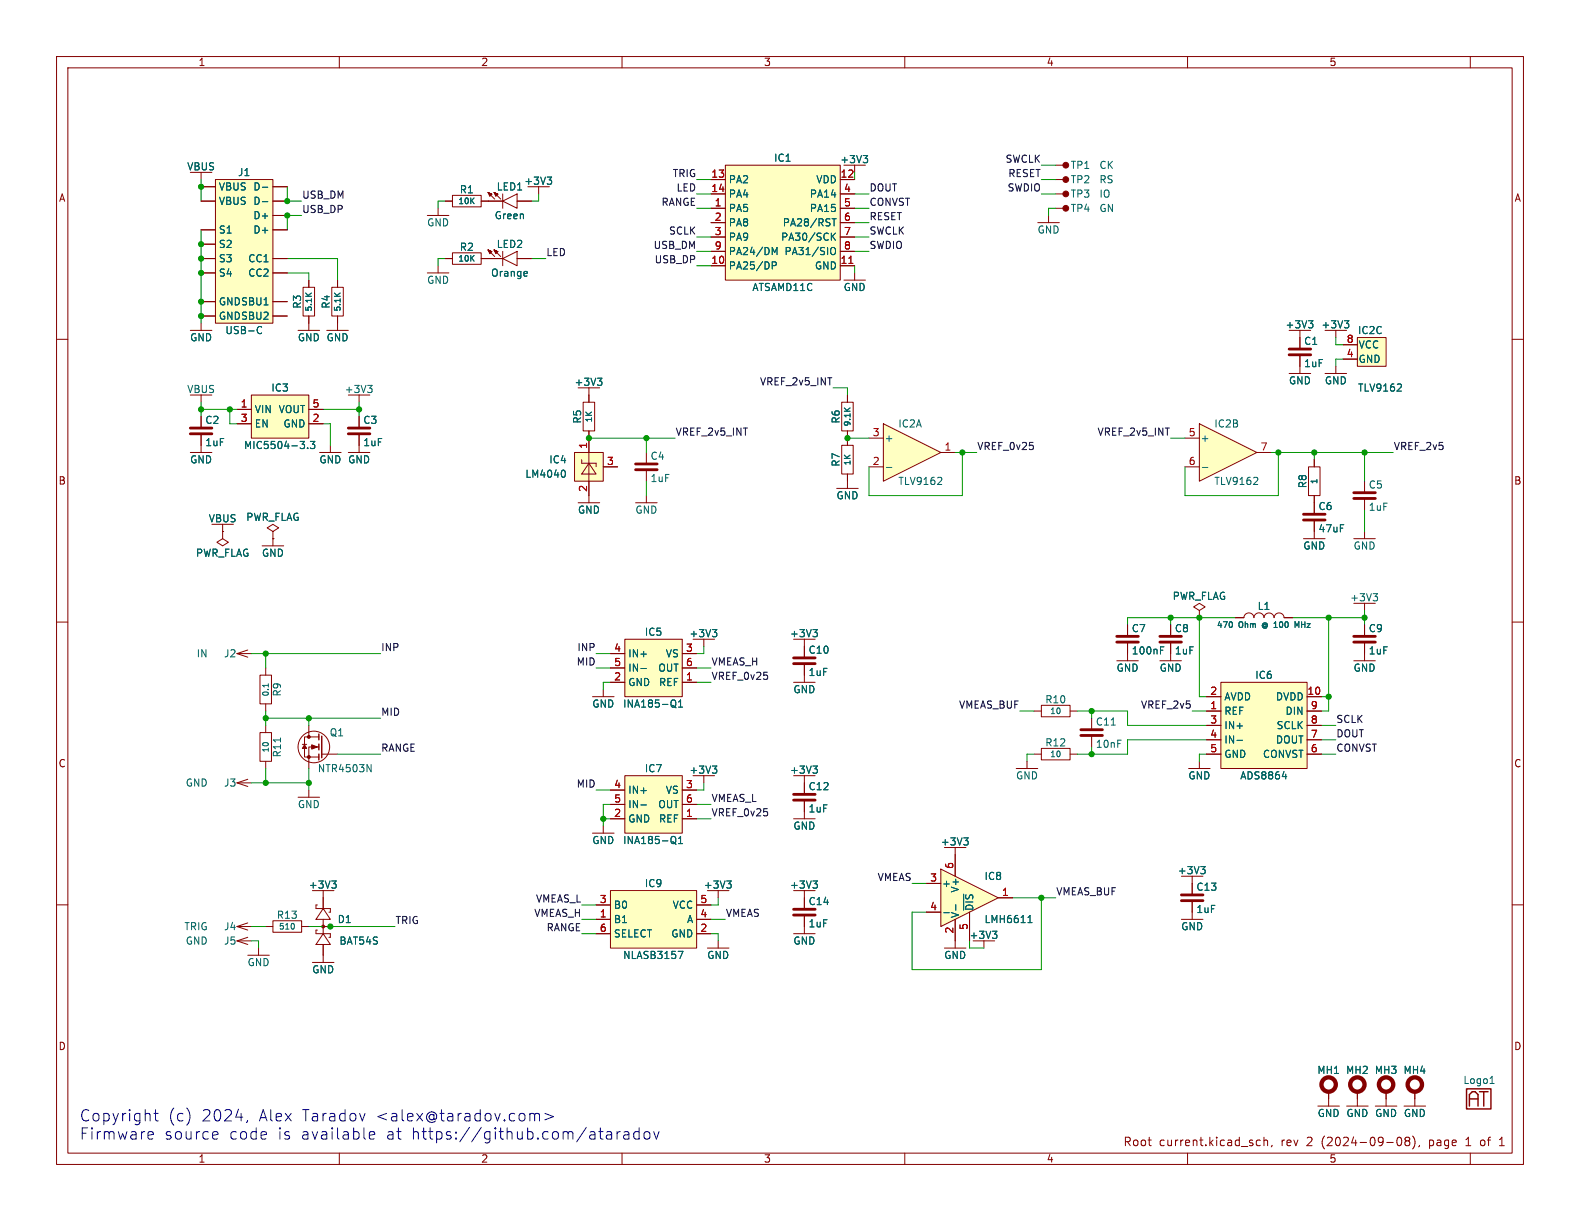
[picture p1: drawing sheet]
<svg xmlns="http://www.w3.org/2000/svg" width="279mm" height="216mm" viewBox="0 0 279 216" stroke-linecap="round" stroke-linejoin="round" font-family="sans-serif">
<g fill="none" stroke="#840000" stroke-width=".18">
<path d="M10 10h259.4v195.9h-259.4zM12 12h255.4v191.9h-255.4zM60 10v2M110 10v2M160 10v2M210 10v2M260 10v2M78.7 35.6h1.3M80 34.5h5.1v2.1h-5.1zM85.1 35.6h3.8M86.9 34.4l-.6-.4 .4 .6M87 34.3l-.4 .4-.3-.7 .7 .3-.7-.3 1.2 1.2"/>
<path d="M87.4 34l.3 .6M88 34.3l-.3 .4-.3-.7 .6 .3-.6-.3 1.1 1.2M88.9 35.6l2.5-1.3v2.5zM88.9 34.3v2.5M91.4 35.6h2.6M95.2 33v1.3M183.5 39.4h3.8M185.4 38.1v1.3M186.7 36.8h1.8M186.7 31.8h1.8M186.7 29.2h1.8M186.7 34.3h1.8"/>
<path d="M10 60h2M75.6 48.3h3.8M77.5 47v1.3M78.7 45.7h1.3M80 44.7h5.1v2h-5.1zM85.1 45.7h3.8M86.9 44.6l-.6-.4 .4 .6M87 44.5l-.4 .4-.3-.7 .7 .3-.7-.3 1.2 1.2M87.4 44.2l.3 .6M88 44.5l-.3 .4-.3-.7 .6 .3-.6-.3 1.1 1.2M88.9 45.7l2.5-1.2v2.5zM88.9 44.5v2.5"/>
<path d="M91.4 45.7h2.6M267.4 60h2M148.8 78.7h2.1v5.1h-2.1zM149.9 77.5v1.2M148 86.4h3.8M149.9 83.8v2.6M10 110h2M41.9 115.6l1.9 .6M41.9 115.6h2.5M43.8 114.9l-1.9 .7M267.4 110h2M41.9 138.4l1.9 .7"/>
<path d="M41.9 138.4h2.5M43.8 137.8l-1.9 .6M53.5 131.6h.7M54.6 128.3v2M54.6 139.7v1.3M56.4 132.1h-1.8v3.8M56.4 130.3h-2.6v3.6h2.6M56.9 133.4h2.8M104.8 123.2h3.8M106.7 121.9v1.3M182.9 125.7h1.2M184.1 124.7h5.1v2h-5.1z"/>
<path d="M189.2 125.7h1.3M10 160h2M52.7 141h3.8M267.4 160h2M47 163.8h1.3M48.3 162.8h5v2h-5zM53.3 163.8h1.3M60 203.9v2M110 203.9v2M160 203.9v2M210 203.9v2M222.4 201.6l.5 .1"/>
<path d="M222.9 202.5l-.5 .1M223.5 201.7l.2-.1 .4 .1 .1 .9M223.5 201.1v1.5M224.9 202.5l-.1 .3M247.2 201.2l.2-.1a.81 .81 0 0 1 .6 .6 .81 .81 0 0 1-.3 .8l-.3 .1-.2-.2M248.7 201.7l-.3 .3v.3l.3 .3 .5-.1 .1-.2-.1-.4-.2-.2M248.7 201.7l-.3-.3 .3-.3 .5 .1 .1 .2-.3 .3M248.7 201.7h.3M249.8 200.9a1.72 1.72 0 0 1 0 2.3M251 202.5l-.1 .3M259.2 202.6h.9M259.4 201.4l-.2 .1"/>
<path d="M260 203.9v2M261.9 201.7l-.1 .2v.4l.1 .2M265.2 202.6h.8M265.6 201.1l-.4 .4"/>
<circle cx="55.5" cy="132.1" r="2.79"/>
</g>
<path d="M96.8 31.3h.7l-.4 .5M97.3 31.8l.2 .2v.3l-.2 .3M93.1 48l.2 .3-.7 .1M93.2 48.8h-.1M64.9 135.2l.7 1.3v-1.3M52 163.5v.6" fill="none" stroke="#006464" stroke-width=".18"/>
<path d="M56.4 129.8v1M56.4 131.6v1M56.4 133.4v1M56.9 130.2v3.8" fill="none" stroke="#840000" stroke-width=".25"/>
<g fill="#840000" stroke="#840000" stroke-width=".18">
<path d="M55.1 131.7l1 .4-1 .4z"/>
<path d="M53.8 131.7l.4 .6h-.7z"/>
<circle cx="54.6" cy="133.9" r=".25"/>
<circle cx="54.6" cy="130.3" r=".25"/>
<circle cx="188.5" cy="36.8" r=".51"/>
<circle cx="188.5" cy="31.8" r=".51"/>
<circle cx="188.5" cy="29.2" r=".51"/>
<circle cx="188.5" cy="34.3" r=".51"/>
</g>
<path d="M166.4 153.7l10.1 5.1-10.1 5z" fill="#ffffc2"/>
<g fill="none" stroke="#840000" stroke-width=".18">
<path d="M46 119.4h2v5.1h-2zM47 118.1v1.3M47 124.5v1.2M163.8 156.2h2.6M166.4 153.7l10.1 5.1-10.1 5zM168.9 149.9v5M176.5 158.8h2.6M41.9 163.8l1.9 .7M41.9 163.8h2.5M43.8 163.2l-1.9 .6M163.8 161.3h2.6M167 167.6h3.8"/>
<path d="M168.9 162.6v5M171.4 161.3v5.1M174 166.4v1.2"/>
</g>
<path d="M47.5 120.9v.6M169 160v.9M170.4 158.1v2.8M170.4 148.2h.8l-.4 .4M171 148.6l.2 .3v.3l-.2 .2M166.9 161.4h1M175.5 164.7h.8l-.4 .4M176 165.1l.3 .3v.3l-.3 .2M181.8 163.1h.7M181.9 162.2l.2-.3v1.2" fill="none" stroke="#006464" stroke-width=".18"/>
<path d="M110.5 113h10.1v10.2h-10.1z" fill="#ffffc2"/>
<g fill="none" stroke="#840000" stroke-width=".18">
<path d="M229.9 58.4v3.2M236.2 58.4v1.3M228 66h3.8M229.9 62.9v3.1M234.3 66h3.8M236.2 64.8v1.2M230.5 95.3h3.8M232.4 88.9v1.9M232.4 92.1v3.2M239.4 95.3h3.8M241.3 85.1v1.9M241.3 88.3v1.9"/>
<path d="M241.3 94v1.3M107.9 115.6h2.6M107.9 118.1h2.6M110.5 113h10.1v10.2h-10.1zM120.6 115.6h2.6M120.6 118.1h2.6M205.1 116.8h3.8M207 110.5v1.9M207 113.7v3.1M212.1 108l1-.7-1-.6-1 .6 1 .7v1.2M212.1 109.2h.1M241.3 106.7v1.3"/>
<path d="M107.9 120.7h2.6M120.6 120.7h2.6M179.7 135.9h3.8M181.6 134.6v1.3M182.9 133.4h1.2M184.1 132.3h5.1v2.1h-5.1zM189.2 133.4h1.3M210.2 135.9h3.8M212.1 134.6v1.3M57.1 157.5v3.2M41.9 166.4l1.9 .6M41.9 166.4h2.5"/>
<path d="M43.8 168.9h3.8M43.8 165.7l-1.9 .7M45.7 167.6v1.3M55.2 170.2h3.9M56.1 164.5h-.2v.6h2.5v.6h-.2M56.1 160h-.2v.7h2.5v.6h-.2M57.1 165.1l1.3 1.9h-2.5zM57.1 160.7l1.3 1.9h-2.5zM57.1 162.6v2.5M57.1 167v3.2M57.1 163.8h1.3"/>
</g>
<g fill="none" stroke="#006464" stroke-width=".18">
<path d="M231.4 56.7h.8l-.5 .5M231.9 57.2l.3 .2v.3l-.3 .3M237.7 56.7h.8l-.4 .5M238.3 57.2l.2 .2v.3l-.2 .3M113.3 118.2h1M242.8 105h.8l-.4 .5M243.4 105.5l.2 .2v.3l-.2 .2M119.1 124.8l.2 .2M119.2 123.8h.1a.9 .9 0 0 1 0 1.2M119.3 125l.3 .2M119.3 125h-.1M120 125h.7"/>
<path d="M120 124.1l.3-.3v1.2M58.7 155.8h.7l-.4 .5M59.2 156.3l.2 .2v.3l-.2 .2"/>
</g>
<circle cx="57.1" cy="163.8" r=".25" fill="#840000" stroke="#840000" stroke-width=".18"/>
<path d="M228 62.7h3.8M228 61.7h3.8M230.5 91.9h3.8M230.5 90.9h3.8M239.4 88.1h3.8M239.4 87.1h3.8M205.1 113.5h3.8M205.1 112.5h3.8" fill="none" stroke="#840000" stroke-width=".5"/>
<path d="M212.1 74.9l10.1 5.1-10.1 5.1z" fill="#ffffc2"/>
<path d="M209.5 77.5h2.6M212.1 74.9l10.1 5.1-10.1 5.1zM209.5 82.6h2.6M222.2 80h2.6M231.4 82.6h2v5h-2zM232.4 81.3v1.3M232.4 87.6v1.3" fill="none" stroke="#840000" stroke-width=".18"/>
<path d="M212.6 82.6h1M222.3 84.5l.1 .1v.3l-.8 .8h.8" fill="none" stroke="#006464" stroke-width=".18"/>
<path d="M240 59.7h5.1v5.1h-5.1z" fill="#ffffc2"/>
<path d="M240 59.7h5.1v5.1h-5.1zM103.1 71.1h2.1v5.1h-2.1zM104.1 69.9v1.2M104.1 76.2v1.3M237.5 63.5h2.5M237.5 61h2.5" fill="none" stroke="#840000" stroke-width=".18"/>
<path d="M247.7 68l.1 .1v.3l-.8 .8h.8" fill="none" stroke="#006464" stroke-width=".18"/>
<path d="M156.2 74.9l10.2 5.1-10.2 5.1z" fill="#ffffc2"/>
<g fill="none" stroke="#840000" stroke-width=".18">
<path d="M104.1 68.6v1.3M148.8 71.1h2.1v5.1h-2.1zM149.9 69.9v1.2M149.9 76.2v1.3M153.7 77.5h2.5M156.2 74.9l10.2 5.1-10.2 5.1zM102.2 88.9h3.8M104.1 87.6v1.3M112.4 88.9h3.8M114.3 80v1.9M114.3 83.2v1.9M114.3 87.6v1.3"/>
<path d="M153.7 82.6h2.5M166.4 80h2.5M124.5 113v1.3"/>
</g>
<path d="M105.7 66.9h.7l-.4 .5M106.2 67.4l.2 .2v.3l-.2 .2M156.7 82.6h1M166.4 84.5l.1 .1v.3l-.7 .8h.7M126 111.3h.8l-.5 .5M126.5 111.8l.3 .2v.4l-.3 .2" fill="none" stroke="#006464" stroke-width=".18"/>
<path d="M112.4 83.1h3.8M112.4 82h3.8" fill="none" stroke="#840000" stroke-width=".5"/>
<path d="M101.6 80h5.1v5.1h-5.1z" fill="#ffffc2"/>
<path d="M75.6 38.1h3.8M77.5 36.8v1.3M104.1 77.5v10.1M101.6 80h5.1v5.1h-5.1zM102.9 81.3v.6h2.5v.7M104.1 81.9l1.3 1.9h-2.5zM106.7 82.6h2.5M197.5 116.8h3.8M199.4 115.6v1.2" fill="none" stroke="#840000" stroke-width=".18"/>
<path d="M99.7 83.1a.79 .79 0 0 1 0 1.3" fill="none" stroke="#006464" stroke-width=".18"/>
<path d="M128.3 29.2h20.3v20.3h-20.3z" fill="#ffffc2"/>
<g fill="none" stroke="#840000" stroke-width=".18">
<path d="M125.7 36.8h2.6M125.7 31.8h2.6M125.7 34.3h2.6M125.7 39.4h2.6M128.3 29.2h20.3v20.3h-20.3zM148.6 36.8h2.5M148.6 31.8h2.5M148.6 34.3h2.5M148.6 39.4h2.5M151.1 29.2v1.3M125.7 47h2.6M125.7 41.9h2.6"/>
<path d="M125.7 44.5h2.6M148.6 47h2.5M148.6 41.9h2.5M148.6 44.5h2.5M149.2 49.5h3.8M151.1 48.3v1.2M63.5 78.7v1.3M61.6 80h3.8M142.2 119.4v1.3M199.4 110.5v1.9M199.4 113.7v1.9M218.4 109.2h1.6"/>
<path d="M220 109.2a.89 .89 0 0 1 .9-.8 .89 .89 0 0 1 .8 .8 .89 .89 0 0 1 .9-.8 .89 .89 0 0 1 .9 .8 .89 .89 0 0 1 .9-.8 .89 .89 0 0 1 .9 .8 .89 .89 0 0 1 .9-.8 .89 .89 0 0 1 .9 .8M227.1 109.2h1.5M140.3 120.7h3.8M193 127v1.9M193 130.2v1.9M142.2 157.5v3.2M140.3 165.1h3.8M142.2 161.9v3.2"/>
</g>
<g fill="none" stroke="#006464" stroke-width=".18">
<path d="M147.1 38.7h.8M147.5 38.7v1.2M152.6 27.5h.8l-.4 .5M153.2 28l.2 .2v.3l-.2 .3M136.6 46.3h.4l.3 .2-.1 .4-.6 .1M136.6 43.8l.4 .9 .4-.9v1.2M147 43.9l.2-.1a.43 .43 0 0 1 .5 .4v.4a.43 .43 0 0 1-.3 .4 .43 .43 0 0 1-.4-.2M147.2 41.8l.5 .7M147.7 41.2l-.7 .7M205.2 115h.4M205.2 114.4h.6M217.9 110.1v.7"/>
<path d="M229.3 110.7l-.3-.8v1.1M196.5 128.2h.7M143.8 155.8h.7l-.4 .5M144.3 156.3l.2 .2v.3l-.2 .2"/>
</g>
<path d="M150.1 46.6h.7" fill="none" stroke="#a90000" stroke-width=".18"/>
<path d="M197.5 113.5h3.8M197.5 112.5h3.8M191.1 130h3.8M191.1 129h3.8M140.3 161.8h3.8M140.3 160.8h3.8" fill="none" stroke="#840000" stroke-width=".5"/>
<path d="M110.5 137.2h10.1v10.1h-10.1z" fill="#ffffc2"/>
<path d="M35.6 73.7v1.9M35.6 76.8v1.9M46.4 96.5h3.8M48.3 95.3v1.2M107.9 139.7h2.6M110.5 137.2h10.1v10.1h-10.1zM120.6 139.7h2.6M107.9 144.8h2.6M107.9 142.2h2.6M120.6 144.8h2.6M120.6 142.2h2.6" fill="none" stroke="#840000" stroke-width=".18"/>
<path d="M113.3 142.3h1M119.1 148.9l.2 .2M119.2 147.9l.1 .1a.9 .9 0 0 1 0 1.1M119.3 149.1l.3 .2M119.3 149.1l-.1 .1M120 149.2h.7M120 148.3l.3-.4v1.3" fill="none" stroke="#006464" stroke-width=".18"/>
<path d="M33.7 76.7h3.8M33.7 75.7h3.8" fill="none" stroke="#840000" stroke-width=".5"/>
<path d="M38.1 31.8h10.2v25.4h-10.2z" fill="#ffffc2"/>
<g fill="none" stroke="#840000" stroke-width=".18">
<path d="M35.6 33h2.5M35.6 35.6h2.5M38.1 31.8h10.2v25.4h-10.2zM48.3 38.1h2.5M48.3 33h2.5M48.3 35.6h2.5M33.7 58.4h3.8M35.6 45.7h2.5M35.6 48.3h2.5M35.6 40.6h2.5M35.6 53.3h2.5M35.6 55.9h2.5"/>
<path d="M35.6 43.2h2.5M35.6 57.2v1.2M48.3 45.7h2.5M48.3 48.3h2.5M48.3 40.6h2.5M48.3 53.3h2.5M48.3 55.9h2.5M35.6 78.7v1.3M33.7 80h3.8M39.4 94v1.3l1 .6-1 .6-1-.6 1-.6M39.4 94h.1M39.4 92.7v1.3"/>
<path d="M48.3 94l1-.7-1-.6-1.1 .6 1.1 .7v1.3M48.3 95.3h.1M127 157.5v1.3M125.1 167.6h3.8M127 166.4v1.2M233 195.6h3.9M234.9 194.3v1.3"/>
</g>
<path d="M46.4 33.1h.9M46.4 35.7h.9M45.7 57.8l.3-.1 .3 .2M46.3 58.9l-.3 .1-.3-.1M128.5 155.8h.8l-.4 .5M129.1 156.3l.2 .2v.3l-.2 .2" fill="none" stroke="#006464" stroke-width=".18"/>
<path d="M107.9 157.5h15.3v10.1h-15.3z" fill="#ffffc2"/>
<g fill="none" stroke="#840000" stroke-width=".18">
<path d="M35.6 30.5v1.3M142.2 113v1.3M241.3 110.5v1.9M241.3 113.7v1.9M107.9 157.5h15.3v10.1h-15.3zM210.8 154.9v3.2M210.8 159.4v3.2M105.4 162.6h2.5M105.4 165.1h2.5M105.4 160h2.5M123.2 162.6h2.5M123.2 165.1h2.5"/>
<path d="M123.2 160h2.5M208.9 162.6h3.8"/>
</g>
<path d="M143.8 111.3h.7l-.4 .5M144.3 111.8l.2 .2v.4l-.2 .2M212.3 153.2h.8l-.4 .5M212.9 153.7l.2 .3v.3l-.2 .2M119.9 168.2h.9l-.6 1.3" fill="none" stroke="#006464" stroke-width=".18"/>
<path d="M239.4 113.5h3.8M239.4 112.5h3.8M208.9 159.3h3.8M208.9 158.2h3.8" fill="none" stroke="#840000" stroke-width=".5"/>
<path d="M215.9 120.7h15.2v15.2h-15.2z" fill="#ffffc2"/>
<path d="M142.2 137.2v1.2M213.4 125.7h2.5M213.4 123.2h2.5M213.4 128.3h2.5M213.4 130.8h2.5M213.4 133.4h2.5M215.9 120.7h15.2v15.2h-15.2zM231.1 125.7h2.6M231.1 123.2h2.6M231.1 128.3h2.6M231.1 130.8h2.6M231.1 133.4h2.6" fill="none" stroke="#840000" stroke-width=".18"/>
<path d="M143.8 135.5h.7l-.4 .4M144.3 135.9l.2 .3v.3l-.2 .2M218.7 130.9h1M226.8 137.3h.7M227.4 136.9v.8" fill="none" stroke="#006464" stroke-width=".18"/>
<path d="M44.4 69.9h10.2v7.6h-10.2z" fill="#ffffc2"/>
<g fill="none" stroke="#840000" stroke-width=".18">
<path d="M35.6 33h2.5M35.6 35.6h2.5M48.3 38.1h2.5M48.3 33h2.5M48.3 35.6h2.5M78.7 35.6h1.3M85.1 35.6h3.8M91.4 35.6h2.6M125.7 36.8h2.6M125.7 31.8h2.6M125.7 34.3h2.6M125.7 39.4h2.6"/>
<path d="M148.6 36.8h2.5M148.6 31.8h2.5M148.6 34.3h2.5M148.6 39.4h2.5M35.6 45.7h2.5M35.6 48.3h2.5M35.6 40.6h2.5M35.6 53.3h2.5M35.6 55.9h2.5M35.6 43.2h2.5M48.3 45.7h2.5M48.3 48.3h2.5"/>
<path d="M48.3 40.6h2.5M48.3 53.3h2.5M48.3 55.9h2.5M52.7 58.4h3.8M53.6 50.8h2v5.1h-2zM54.6 49.5v1.3M54.6 55.9v2.5M57.8 58.4h3.8M58.7 50.8h2v5.1h-2zM59.7 49.5v1.3M59.7 55.9v2.5M78.7 45.7h1.3"/>
<path d="M85.1 45.7h3.8M91.4 45.7h2.6M125.7 47h2.6M125.7 41.9h2.6M125.7 44.5h2.6M148.6 47h2.5M148.6 41.9h2.5M148.6 44.5h2.5M229.9 59.7v1.9M35.6 69.9v1.2M35.6 73.7v1.9M35.6 76.8v1.9"/>
<path d="M41.9 72.4h2.5M41.9 74.9h2.5M44.4 69.9h10.2v7.6h-10.2zM54.6 72.4h2.5M54.6 74.9h2.5M58.4 78.7v1.3M63.5 69.9v1.2M63.5 73.7v1.9M63.5 76.8v1.9M104.1 69.9v1.2M104.1 76.2v3.8M149.9 69.9v1.2"/>
<path d="M149.9 76.2v2.5M229.9 62.9v1.9M237.5 63.5h2.5M237.5 61h2.5M39.4 94h.1M48.3 95.3h.1M56.5 80h3.8M104.1 85.1v2.5M106.7 82.6h2.5M149.9 83.8v1.3M232.4 81.3v1.3M232.4 87.6v3.2"/>
<path d="M232.4 92.1v1.9M107.9 115.6h2.6M107.9 118.1h2.6M120.6 115.6h2.6M120.6 118.1h2.6M142.2 114.3v1.9M142.2 117.5v1.9M199.4 110.5v1.9M199.4 113.7v1.9M207 110.5v1.9M207 113.7v1.9M212.1 109.2h.1"/>
<path d="M218.4 109.2h1.6M227.1 109.2h1.5M239.4 116.8h3.8M241.3 110.5v1.9M241.3 113.7v3.1M46 129.5h2v5.1h-2zM47 128.3v1.2M47 134.6v1.3M107.9 139.7h2.6M107.9 120.7h2.6M120.6 139.7h2.6M120.6 120.7h2.6"/>
<path d="M124.5 137.2v1.2M142.2 138.4v1.9M213.4 125.7h2.5M213.4 123.2h2.5M213.4 128.3h2.5M213.4 130.8h2.5M213.4 133.4h2.5M231.1 125.7h2.6M231.1 123.2h2.6M231.1 128.3h2.6M231.1 130.8h2.6M231.1 133.4h2.6"/>
<path d="M57.1 158.8v1.9M104.8 147.3h3.8M106.7 146.1v1.2M107.9 144.8h2.6M107.9 142.2h2.6M120.6 144.8h2.6M120.6 142.2h2.6M140.3 144.8h3.8M142.2 141.6v3.2M142.2 158.8v1.9M163.8 156.2h2.6M168.9 151.1v3.8"/>
<path d="M176.5 158.8h2.6M210.8 156.2v1.9M210.8 159.4v1.9M57.1 167v1.9M57.1 163.8h1.3M105.4 162.6h2.5M105.4 165.1h2.5M105.4 160h2.5M123.2 162.6h2.5M123.2 165.1h2.5M123.2 160h2.5M142.2 161.9v1.9"/>
<path d="M163.8 161.3h2.6M168.9 162.6v3.8M171.4 161.3v5.1M234.9 193v1.3M238.1 195.6h3.8M240 193v2.6M243.2 195.6h3.8M245.1 193v2.6M248.3 195.6h3.8M250.2 193v2.6"/>
</g>
<g fill="none" stroke="#006464" stroke-width=".18">
<path d="M46.4 33.1h.9M46.4 35.7h.9M96.8 31.3h.7l-.4 .5M97.3 31.8l.2 .2v.3l-.2 .3M147.1 38.7h.8M147.5 38.7v1.2M152.6 27.5h.8l-.4 .5M153.2 28l.2 .2v.3l-.2 .3M45.7 57.8l.3-.1 .3 .2M46.3 58.9l-.3 .1-.3-.1M93.1 48l.2 .3-.7 .1M93.2 48.8h-.1"/>
<path d="M136.6 46.3h.4l.3 .2-.1 .4-.6 .1M136.6 43.8l.4 .9 .4-.9v1.2M147 43.9l.2-.1a.43 .43 0 0 1 .5 .4v.4a.43 .43 0 0 1-.3 .4 .43 .43 0 0 1-.4-.2M147.2 41.8l.5 .7M147.7 41.2l-.7 .7M231.4 56.7h.8l-.5 .5M231.9 57.2l.3 .2v.3l-.3 .3M237.7 56.7h.8l-.4 .5M238.3 57.2l.2 .2v.3l-.2 .3M53.1 78h.8l-.5 .5M53.8 78.7v.5M54.4 79.2v.1"/>
<path d="M54.9 78h.8l-.5 .5 .4 .2v.5l-.2 .1-.5-.1M65 68.1h.8l-.4 .5M65.6 68.6l.2 .3v.3l-.2 .2M105.7 66.9h.7l-.4 .5M106.2 67.4l.2 .2v.3l-.2 .2M247.7 68l.1 .1v.3l-.8 .8h.8M99.7 83.1a.79 .79 0 0 1 0 1.3M113.3 118.2h1M126 111.3h.8l-.5 .5M126.5 111.8l.3 .2v.4l-.3 .2M143.8 111.3h.7l-.4 .5M144.3 111.8l.2 .2v.4l-.2 .2"/>
<path d="M205.2 115h.4M205.2 114.4h.6M217.9 110.1v.7M229.3 110.7l-.3-.8v1.1M49.6 130.5v.7M119.1 124.8l.2 .2M119.2 123.8h.1a.9 .9 0 0 1 0 1.2M119.3 125l.3 .2M119.3 125h-.1M120 124.1l.3-.3v1.2M120 125h.7M126 135.5h.8l-.5 .4"/>
<path d="M126.5 135.9l.3 .3v.3l-.3 .2M143.8 135.5h.7l-.4 .4M144.3 135.9l.2 .3v.3l-.2 .2M218.7 130.9h1M226.8 137.3h.7M227.4 136.9v.8M58.7 155.8h.7l-.4 .5M59.2 156.3l.2 .2v.3l-.2 .2M113.3 142.3h1M119.1 148.9l.2 .2M119.2 147.9l.1 .1a.9 .9 0 0 1 0 1.1M119.3 149.1l.3 .2"/>
<path d="M119.3 149.1l-.1 .1M120 149.2h.7M120 148.3l.3-.4v1.3M128.5 155.8h.8l-.4 .5M129.1 156.3l.2 .2v.3l-.2 .2M143.8 155.8h.7l-.4 .5M144.3 156.3l.2 .2v.3l-.2 .2M169 160v.9M170.4 158.1v2.8M170.4 148.2h.8l-.4 .4M171 148.6l.2 .3v.3l-.2 .2M212.3 153.2h.8l-.4 .5"/>
<path d="M212.9 153.7l.2 .3v.3l-.2 .2M119.9 168.2h.9l-.6 1.3M166.9 161.4h1M175.5 164.7h.8l-.4 .4M176 165.1l.3 .3v.3l-.3 .2M181.8 163.1h.7M181.9 162.2l.2-.3v1.2M263.5 191.6h.7"/>
</g>
<g fill="none" stroke="#840000" stroke-width=".76">
<circle cx="234.9" cy="191.8" r="1.27"/>
<circle cx="240" cy="191.8" r="1.27"/>
<circle cx="245.1" cy="191.8" r="1.27"/>
<circle cx="250.2" cy="191.8" r="1.27"/>
</g>
<path d="M61.6 76.7h3.8M61.6 75.7h3.8M140.3 117.3h3.8M140.3 116.3h3.8M140.3 141.5h3.8M140.3 140.5h3.8" fill="none" stroke="#840000" stroke-width=".5"/>
<path d="M259.3 192.5h4.4v3.6h-4.4zM259.8 194.3h1.6M259.8 195.6v-2.1l.5-.5h.6l.5 .5v2.1M261.6 193h1.5M262.4 193v2.6" fill="none" stroke="#840000" stroke-width=".25"/>
<g fill="none" stroke="#0000c2" stroke-width=".18">
<path d="M27.2 196.9h.8M27.5 196.2v1.7l.1 .2 .4 .1M43.8 198.1l-.2 .4M93.8 197l.5-.1 .2 .3M94.5 197.2l.3-.3 .5 .1 .1 1.2M94.5 197.2v1M96.4 196.9l1.5 .5-1.5 .6M113 199.4v2M26.3 201.3l.2 .1 .5-.1M26.3 200.2l.5-.1 .2 .1 .1 .4-.9 .2M37.9 200.1l.6 .1v.4l-.9 .2M38.5 201.3l-.6 .1"/>
<path d="M65.3 200.8l1-.2-.1-.4-.6-.1-.3 .3 .1 .9 .2 .1 .6-.1M107.3 201.3l.2 .1 .7-.1M107.3 200.2l.2-.1 .6 .1 .1 1.2M108.2 200.6l-.9 .2M109.1 200.1v1.3M109.7 200.1a.51 .51 0 0 0-.6 .4M110.4 200.2l.1-.1 .6 .1 .1 1.2M111.2 200.6l-.7 .1a.39 .39 0 0 0-.3 .3 .39 .39 0 0 0 .3 .4l.7-.1M113 200.2l-.5-.1-.4 .4v.5l.2 .3 .2 .1 .5-.1M114 200.3a.54 .54 0 0 1 .5-.2 .54 .54 0 0 1 .4 .4v.5a.54 .54 0 0 1-.5 .4 .54 .54 0 0 1-.5-.4zM115.6 200.1l.5 1.3 .4-1.3"/>
</g>
<g fill="none" stroke="#009600" stroke-width=".18">
<path d="M35.6 31.8v3.8M50.8 33v2.6h2.5M53.3 38.1h-2.5v2.5M78.7 35.6h-1.2v1.2M95.2 34.3v1.3h-1.2M123.2 31.8h2.5M123.2 36.8h2.5M123.2 34.3h2.5M151.1 30.5v1.3M151.1 36.8h2.6M151.1 34.3h2.6M151.1 39.4h2.6"/>
<path d="M184.1 31.8h2.6M184.1 34.3h2.6M184.1 29.2h2.6M186.7 36.8h-1.3v1.3M35.6 40.6v16.6M50.8 48.3h3.8v1.2M50.8 45.7h8.9v3.8M78.7 45.7h-1.2v1.3M94 45.7h2.5M123.2 44.5h2.5M123.2 41.9h2.5M123.2 47h2.5"/>
<path d="M151.1 47v1.3M151.1 44.5h2.6M151.1 41.9h2.6M236.2 59.7v1.3h1.3M35.6 72.4h6.3M35.6 71.1v2.6M40.6 72.4v2.5h1.3M57.1 72.4h6.4M57.1 74.9h1.3v3.8M63.5 71.1v2.6M104.1 77.5h15.3M114.3 77.5v2.5"/>
<path d="M147.3 68.6h2.6v1.3M149.9 77.5h3.8M207 77.5h2.5M237.5 63.5h-1.3v1.3M114.3 85.1v2.5M168.9 80h3.8M170.2 80v7.6h-16.5v-5M224.8 80h21.6M226.1 80v7.6h-16.6v-5M232.4 80v1.3M241.3 80v5.1M241.3 90.2v3.8"/>
<path d="M44.4 115.6h22.9M47 115.6v2.5M105.4 115.6h2.5M105.4 118.1h2.5M123.2 118.1h2.5M124.5 114.3v1.3h-1.3M207 109.2v1.3M212.1 109.2v14h1.3M218.4 109.2h-19v1.3M228.6 109.2h12.7M234.9 109.2v16.5h-1.2M241.3 108v2.5"/>
<path d="M44.4 138.4h10.2M47 127h20.3M47 125.7v2.6M47 135.9v2.5M54.6 127v1.3M54.6 135.9v3.8M59.7 133.4h7.6M105.4 139.7h2.5M107.9 120.7h-1.2v1.2M123.2 120.7h2.5M124.5 138.4v1.3h-1.3M180.3 125.7h2.6"/>
<path d="M182.9 133.4h-1.3v1.2M190.5 125.7h8.9v2.6h14M193 125.7v1.3M193 132.1v1.3M210.8 125.7h2.6M213.4 130.8h-14v2.6h-8.9M213.4 133.4h-1.3v1.2M233.7 133.4h2.5M233.7 128.3h2.5M233.7 123.2h1.2M233.7 130.8h2.5M106.7 144.8h1.2"/>
<path d="M107.9 142.2h-1.2v3.9M123.2 144.8h2.5M123.2 142.2h2.5M127 158.8v1.2h-1.3M161.3 156.2h2.5M179.1 158.8h7.6M184.1 158.8v12.7h-22.8v-10.2h2.5M44.4 163.8h2.6M44.4 166.4h1.3v1.2M54.6 163.8h15.2M102.9 165.1h2.5M102.9 162.6h2.5"/>
<path d="M102.9 160h2.5M125.7 165.1h1.3v1.3M125.7 162.6h2.6M171.4 166.4v1.2h2.6"/>
</g>
<path d="M150.1 46.6h.7" fill="none" stroke="#a90000" stroke-width=".18"/>
<g fill="#009600" stroke="#009600" stroke-width=".18">
<circle cx="106.7" cy="144.8" r=".46"/>
<circle cx="35.6" cy="33" r=".46"/>
<circle cx="35.6" cy="43.2" r=".46"/>
<circle cx="35.6" cy="55.9" r=".46"/>
<circle cx="40.6" cy="72.4" r=".46"/>
<circle cx="35.6" cy="72.4" r=".46"/>
<circle cx="35.6" cy="45.7" r=".46"/>
<circle cx="35.6" cy="53.3" r=".46"/>
<circle cx="35.6" cy="48.3" r=".46"/>
<circle cx="63.5" cy="72.4" r=".46"/>
<circle cx="50.8" cy="38.1" r=".46"/>
<circle cx="50.8" cy="35.6" r=".46"/>
<circle cx="47" cy="138.4" r=".46"/>
<circle cx="47" cy="127" r=".46"/>
<circle cx="47" cy="115.6" r=".46"/>
<circle cx="54.6" cy="127" r=".46"/>
<circle cx="58.4" cy="163.8" r=".46"/>
<circle cx="54.6" cy="138.4" r=".46"/>
<circle cx="114.3" cy="77.5" r=".46"/>
<circle cx="104.1" cy="77.5" r=".46"/>
<circle cx="193" cy="133.4" r=".46"/>
<circle cx="193" cy="125.7" r=".46"/>
<circle cx="212.1" cy="109.2" r=".46"/>
<circle cx="207" cy="109.2" r=".46"/>
<circle cx="232.4" cy="80" r=".46"/>
<circle cx="241.3" cy="80" r=".46"/>
<circle cx="226.1" cy="80" r=".46"/>
<circle cx="241.3" cy="109.2" r=".46"/>
<circle cx="234.9" cy="109.2" r=".46"/>
<circle cx="149.9" cy="77.5" r=".46"/>
<circle cx="170.2" cy="80" r=".46"/>
<circle cx="184.1" cy="158.8" r=".46"/>
<circle cx="234.9" cy="123.2" r=".46"/>
</g>
<g font-size="2.8" fill="#0000c2">
<text x="14" y="198.5">Copyright</text>
<text x="14" y="201.7">Firmware</text>
<text x="29" y="201.7">source</text>
<text x="29.6" y="198.5">(c)</text>
<text x="35.6" y="198.5">2024,</text>
<text x="40.5" y="201.7">code</text>
<text x="45.8" y="198.5">Alex</text>
<text x="49.1" y="201.7">is</text>
<text x="53.2" y="201.7">available</text>
<text x="53.4" y="198.5">Taradov</text>
<text x="66.5" y="198.5">&lt;alex@taradov.com&gt;</text>
<text x="68.4" y="201.7">at</text>
<text x="72.9" y="201.7">https://github.com/ataradov</text>
</g>
<g font-size="2.1" fill="#840000">
<text x="198.6" y="202.9">Root</text>
<text x="205" y="202.9">current.kicad_sch,</text>
<text x="226.6" y="202.9">rev</text>
<text x="231.3" y="202.9">2</text>
<text x="234" y="202.9">(2024-09-08),</text>
<text x="253.2" y="202.9">page</text>
<text x="259.8" y="202.9">1</text>
<text x="262.6" y="202.9">of</text>
<text x="266.1" y="202.9">1</text>
</g>
<g font-size="1.8" fill="#840000">
<text x="35" y="11.9">1</text>
<text x="85" y="11.9">2</text>
<text x="135" y="11.9">3</text>
<text x="185" y="11.9">4</text>
<text x="235" y="11.9">5</text>
<text x="10.3" y="35.9">A</text>
<text x="267.7" y="35.9">A</text>
<text x="10.3" y="85.9">B</text>
<text x="267.7" y="85.9">B</text>
<text x="10.3" y="135.9">C</text>
<text x="267.7" y="135.9">C</text>
<text x="10.3" y="185.9">D</text>
<text x="267.7" y="185.9">D</text>
<text x="35" y="205.8">1</text>
<text x="85" y="205.8">2</text>
<text x="135" y="205.8">3</text>
<text x="185" y="205.8">4</text>
<text x="235" y="205.8">5</text>
</g>
<g font-size="1.8" fill="#006464">
<text x="136.8" y="28.8">IC1</text>
<text x="148.5" y="29.1">+3V3</text>
<text x="33" y="30.3">VBUS</text>
<text x="38.6" y="33.9">VBUS</text>
<text x="42" y="31.3">J1</text>
<text x="44.7" y="33.9">D-</text>
<text x="81.2" y="34.4">R1</text>
<text x="87.7" y="33.9">LED1</text>
<text x="92.6" y="32.9">+3V3</text>
<text x="128.8" y="32.6">PA2</text>
<text x="128.8" y="35.2">PA4</text>
<text x="143.1" y="35.2">PA14</text>
<text x="144.3" y="32.6">VDD</text>
<text x="189.2" y="32.6">TP2</text>
<text x="189.2" y="30.1">TP1</text>
<text x="189.2" y="35.2">TP3</text>
<text x="194.3" y="32.6">RS</text>
<text x="194.3" y="35.2">IO</text>
<text x="194.3" y="30.1">CK</text>
<text x="38.6" y="41.5">S1</text>
<text x="38.6" y="36.4">VBUS</text>
<text x="44.7" y="39">D+</text>
<text x="44.7" y="41.5">D+</text>
<text x="44.7" y="36.4">D-</text>
<text x="75.4" y="40.2">GND</text>
<text x="87.4" y="39">Green</text>
<text x="128.8" y="37.7">PA5</text>
<text x="128.8" y="40.2">PA8</text>
<text x="138.3" y="40.2">PA28/RST</text>
<text x="143.1" y="37.7">PA15</text>
<text x="183.4" y="41.5">GND</text>
<text x="189.2" y="37.7">TP4</text>
<text x="194.3" y="37.7">GN</text>
<text x="38.6" y="44">S2</text>
<text x="38.6" y="46.6">S3</text>
<text x="43.8" y="46.6">CC1</text>
<text x="81.2" y="44.6">R2</text>
<text x="87.7" y="44">LED2</text>
<text x="128.8" y="47.9">PA25/DP</text>
<text x="128.8" y="42.8">PA9</text>
<text x="128.8" y="45.3">PA24/DM</text>
<text x="138" y="42.8">PA30/SCK</text>
<text x="138.6" y="45.3">PA31/SIO</text>
<text x="144" y="47.9">GND</text>
<text x="38.6" y="49.1">S4</text>
<text x="43.8" y="49.1">CC2</text>
<text x="75.4" y="50.4">GND</text>
<text x="86.7" y="49.1">Orange</text>
<text x="132.9" y="51.7">ATSAMD11C</text>
<text x="149.1" y="51.7">GND</text>
<text x="38.6" y="54.2">GNDSBU1</text>
<text x="38.6" y="56.7">GNDSBU2</text>
<text x="39.8" y="59.3">USB-C</text>
<text x="53.4" y="54.7" transform="rotate(-90 53.4 54.7)">R3</text>
<text x="58.5" y="54.7" transform="rotate(-90 58.5 54.7)">R4</text>
<text x="227.2" y="58.3">+3V3</text>
<text x="233.6" y="58.3">+3V3</text>
<text x="240" y="59.3">IC2C</text>
<text x="33.5" y="60.6">GND</text>
<text x="52.6" y="60.6">GND GND</text>
<text x="230.5" y="61.2">C1</text>
<text x="230.5" y="65.1">1uF</text>
<text x="240.2" y="64.4">GND</text>
<text x="240.2" y="61.8">VCC</text>
<text x="33" y="69.7">VBUS</text>
<text x="47.9" y="69.4">IC3</text>
<text x="60.9" y="69.7">+3V3</text>
<text x="101.5" y="68.4">+3V3</text>
<text x="227.8" y="68.2">GND</text>
<text x="234.2" y="68.2">GND</text>
<text x="240" y="69.4">TLV9162</text>
<text x="36.2" y="75.2">C2</text>
<text x="45" y="73.3">VIN</text>
<text x="45" y="75.8">EN</text>
<text x="49.2" y="73.3">VOUT</text>
<text x="50" y="75.8">GND</text>
<text x="64.1" y="75.2">C3</text>
<text x="103" y="75" transform="rotate(-90 103 75)">R5</text>
<text x="148.7" y="75" transform="rotate(-90 148.7 75)">R6</text>
<text x="158.8" y="75.8">IC2A</text>
<text x="214.6" y="75.8">IC2B</text>
<text x="33.5" y="82.1">GND</text>
<text x="36.2" y="79.1">1uF</text>
<text x="43" y="79.6">MIC5504-3.3</text>
<text x="56.4" y="82.1">GND GND</text>
<text x="64.1" y="79.1">1uF</text>
<text x="97" y="82.1">IC4</text>
<text x="114.9" y="81.5">C4</text>
<text x="148.7" y="82.6" transform="rotate(-90 148.7 82.6)">R7</text>
<text x="156.3" y="78.3">+</text>
<text x="212.2" y="78.3">+</text>
<text x="92.8" y="84.7">LM4040</text>
<text x="114.9" y="85.4">1uF</text>
<text x="147.8" y="88.5">GND</text>
<text x="158.8" y="86">TLV9162</text>
<text x="214.6" y="86">TLV9162</text>
<text x="231.2" y="86.4" transform="rotate(-90 231.2 86.4)">R8</text>
<text x="241.9" y="86.6">C5</text>
<text x="36.8" y="92.6">VBUS</text>
<text x="43.4" y="92.3">PWR_FLAG</text>
<text x="102.1" y="91">GND</text>
<text x="112.3" y="91">GND</text>
<text x="233.1" y="90.4">C6</text>
<text x="233.1" y="94.3">47uF</text>
<text x="241.9" y="90.5">1uF</text>
<text x="34.6" y="98.7">PWR_FLAG</text>
<text x="46.2" y="98.7">GND</text>
<text x="230.4" y="97.4">GND</text>
<text x="239.3" y="97.4">GND</text>
<text x="207.3" y="106.3">PWR_FLAG</text>
<text x="238.7" y="106.5">+3V3</text>
<text x="113.9" y="112.6">IC5</text>
<text x="121.8" y="112.9">+3V3</text>
<text x="139.6" y="112.9">+3V3</text>
<text x="200" y="112">C7</text>
<text x="207.7" y="112">C8</text>
<text x="222.3" y="108.1">L1</text>
<text x="241.9" y="112">C9</text>
<text x="34.7" y="116.4">IN</text>
<text x="39.5" y="116.4">J2</text>
<text x="111" y="116.4">IN+</text>
<text x="111" y="119">IN-</text>
<text x="116.3" y="119">OUT</text>
<text x="117.6" y="116.4">VS</text>
<text x="142.9" y="119.7">1uF</text>
<text x="142.9" y="115.8">C10</text>
<text x="197.4" y="119">GND</text>
<text x="200" y="115.9">100nF</text>
<text x="205" y="119">GND</text>
<text x="207.7" y="115.9">1uF</text>
<text x="239.3" y="119">GND</text>
<text x="241.9" y="115.9">1uF</text>
<text x="49.9" y="123.3" transform="rotate(-90 49.9 123.3)">R9</text>
<text x="104.6" y="125.3">GND</text>
<text x="110.1" y="125.3">INA185-Q1</text>
<text x="111" y="121.5">GND</text>
<text x="116.4" y="121.5">REF</text>
<text x="140.2" y="122.8">GND</text>
<text x="184.7" y="124.6">R10</text>
<text x="216.4" y="124.1">AVDD</text>
<text x="221.9" y="120.2">IC6</text>
<text x="225.5" y="124.1">DVDD</text>
<text x="58.2" y="130.4">Q1</text>
<text x="193.7" y="128.5">C11</text>
<text x="216.4" y="126.6">REF</text>
<text x="216.4" y="129.1">IN+</text>
<text x="216.4" y="131.7">IN-</text>
<text x="225.5" y="131.7">DOUT</text>
<text x="225.7" y="129.1">SCLK</text>
<text x="227.2" y="126.6">DIN</text>
<text x="49.9" y="134" transform="rotate(-90 49.9 134)">R11</text>
<text x="56.1" y="136.8">NTR4503N</text>
<text x="113.9" y="136.8">IC7</text>
<text x="121.8" y="137">+3V3</text>
<text x="139.6" y="137">+3V3</text>
<text x="184.7" y="132.2">R12</text>
<text x="193.7" y="132.4">10nF</text>
<text x="216.4" y="134.2">GND</text>
<text x="223.2" y="134.2">CONVST</text>
<text x="32.7" y="139.3">GND</text>
<text x="39.5" y="139.3">J3</text>
<text x="52.6" y="143.1">GND</text>
<text x="111" y="140.6">IN+</text>
<text x="111" y="143.1">IN-</text>
<text x="116.3" y="143.1">OUT</text>
<text x="117.6" y="140.6">VS</text>
<text x="142.9" y="143.9">1uF</text>
<text x="142.9" y="139.9">C12</text>
<text x="179.6" y="138">GND</text>
<text x="210.1" y="138">GND</text>
<text x="219.2" y="138">ADS8864</text>
<text x="104.6" y="149.5">GND</text>
<text x="110.1" y="149.5">INA185-Q1</text>
<text x="111" y="145.6">GND</text>
<text x="116.4" y="145.6">REF</text>
<text x="140.2" y="146.9">GND</text>
<text x="166.3" y="149.7">+3V3</text>
<text x="174" y="155.8">IC8</text>
<text x="208.2" y="154.8">+3V3</text>
<text x="54.5" y="157.3">+3V3</text>
<text x="108.5" y="160.9">B0</text>
<text x="113.9" y="157.1">IC9</text>
<text x="118.9" y="160.9">VCC</text>
<text x="124.4" y="157.3">+3V3</text>
<text x="139.6" y="157.3">+3V3</text>
<text x="142.9" y="160.2">C14</text>
<text x="166.5" y="157.1">+</text>
<text x="169.8" y="157.9" transform="rotate(-90 169.8 157.9)">V+</text>
<text x="172.3" y="161.2" transform="rotate(-90 172.3 161.2)">~{DIS}</text>
<text x="211.5" y="161.6">1uF</text>
<text x="211.5" y="157.7">C13</text>
<text x="32.5" y="164.7">TRIG</text>
<text x="32.7" y="167.2">GND</text>
<text x="39.5" y="164.7">J4</text>
<text x="39.5" y="167.2">J5</text>
<text x="48.9" y="162.7">R13</text>
<text x="59.6" y="163.4">D1</text>
<text x="59.9" y="167.2">BAT54S</text>
<text x="108.5" y="163.4">B1</text>
<text x="108.5" y="166">SELECT</text>
<text x="118.6" y="166">GND</text>
<text x="121.4" y="163.4">A</text>
<text x="140.2" y="167.2">GND</text>
<text x="142.9" y="164.2">1uF</text>
<text x="169.8" y="162.4" transform="rotate(-90 169.8 162.4)">V-</text>
<text x="171.3" y="166.2">+3V3</text>
<text x="174" y="163.4">LMH6611</text>
<text x="208.8" y="164.7">GND</text>
<text x="43.7" y="171">GND</text>
<text x="55.1" y="172.3">GND</text>
<text x="110.1" y="169.8">NLASB3157</text>
<text x="125" y="169.8">GND</text>
<text x="166.9" y="169.8">GND</text>
<text x="232.9" y="190.1">MH1</text>
<text x="237.9" y="190.1">MH2</text>
<text x="243" y="190.1">MH3</text>
<text x="248.1" y="190.1">MH4</text>
<text x="258.7" y="191.9">Logo1</text>
<text x="232.9" y="197.7">GND GND GND GND</text>
</g>
<g font-size="1.8" fill="#0f0f0f">
<text x="177.7" y="28.9">SWCLK</text>
<text x="53.3" y="35.2">USB_DM</text>
<text x="118.9" y="31.4">TRIG</text>
<text x="119.5" y="33.9">LED</text>
<text x="153.7" y="33.9">DOUT</text>
<text x="178.1" y="33.9">SWDIO</text>
<text x="178.2" y="31.4">RESET</text>
<text x="53.3" y="37.8">USB_DP</text>
<text x="116.9" y="36.5">RANGE</text>
<text x="118.2" y="41.6">SCLK</text>
<text x="153.7" y="41.6">SWCLK</text>
<text x="153.7" y="39">RESET</text>
<text x="153.7" y="36.5">CONVST</text>
<text x="96.5" y="45.4">LED</text>
<text x="115.5" y="44.1">USB_DM</text>
<text x="115.7" y="46.6">USB_DP</text>
<text x="153.7" y="44.1">SWDIO</text>
<text x="134.3" y="68.2">VREF_2v5_INT</text>
<text x="119.4" y="77.1">VREF_2v5_INT</text>
<text x="194" y="77.1">VREF_2v5_INT</text>
<text x="172.7" y="79.7">VREF_0v25</text>
<text x="246.4" y="79.7">VREF_2v5</text>
<text x="67.3" y="115.2">INP</text>
<text x="101.9" y="117.8">MID</text>
<text x="102" y="115.2">INP</text>
<text x="125.7" y="117.8">VMEAS_H</text>
<text x="125.7" y="120.3">VREF_0v25</text>
<text x="169.5" y="125.4">VMEAS_BUF</text>
<text x="201.7" y="125.4">VREF_2v5</text>
<text x="67.3" y="126.7">MID</text>
<text x="236.2" y="130.5">DOUT</text>
<text x="236.2" y="127.9">SCLK</text>
<text x="67.3" y="133">RANGE</text>
<text x="236.2" y="133">CONVST</text>
<text x="101.9" y="139.4">MID</text>
<text x="125.7" y="141.9">VMEAS_L</text>
<text x="125.7" y="144.4">VREF_0v25</text>
<text x="155.1" y="155.9">VMEAS</text>
<text x="94.7" y="159.7">VMEAS_L</text>
<text x="186.7" y="158.4">VMEAS_BUF</text>
<text x="69.8" y="163.5">TRIG</text>
<text x="94.4" y="162.2">VMEAS_H</text>
<text x="96.6" y="164.8">RANGE</text>
<text x="128.3" y="162.2">VMEAS</text>
</g>
<g font-size="1.8" fill="#a90000">
<text x="125.7" y="31.5">13</text>
<text x="125.7" y="34">14</text>
<text x="148.5" y="31.5">12</text>
<text x="149.2" y="34">4</text>
<text x="126.3" y="36.6">1</text>
<text x="126.3" y="39.1">2</text>
<text x="126.3" y="41.7">3</text>
<text x="149.2" y="36.6">5</text>
<text x="149.2" y="39.1">6</text>
<text x="149.2" y="41.7">7</text>
<text x="125.7" y="46.7">10</text>
<text x="126.3" y="44.2">9</text>
<text x="148.5" y="46.7">11</text>
<text x="149.2" y="44.2">8</text>
<text x="238.1" y="63.2">4</text>
<text x="238.1" y="60.7">8</text>
<text x="42.5" y="72.1">1</text>
<text x="42.5" y="74.7">3</text>
<text x="55.2" y="74.7">2</text>
<text x="55.2" y="72.1">5</text>
<text x="154.2" y="77.2">3</text>
<text x="210.1" y="77.2">5</text>
<text x="103.9" y="79.4" transform="rotate(-90 103.9 79.4)">1</text>
<text x="107.2" y="82.3">3</text>
<text x="154.2" y="82.3">2</text>
<text x="166.9" y="79.8">1</text>
<text x="210.1" y="82.3">6</text>
<text x="222.8" y="79.8">7</text>
<text x="103.9" y="87.1" transform="rotate(-90 103.9 87.1)">2</text>
<text x="108.5" y="115.3">4</text>
<text x="108.5" y="117.9">5</text>
<text x="121.2" y="115.3">3</text>
<text x="121.2" y="117.9">6</text>
<text x="108.5" y="120.4">2</text>
<text x="121.2" y="120.4">1</text>
<text x="213.9" y="125.5">1</text>
<text x="213.9" y="122.9">2</text>
<text x="231.1" y="122.9">10</text>
<text x="231.7" y="125.5">9</text>
<text x="213.9" y="128">3</text>
<text x="213.9" y="130.6">4</text>
<text x="231.7" y="130.6">7</text>
<text x="231.7" y="128">8</text>
<text x="213.9" y="133.1">5</text>
<text x="231.7" y="133.1">6</text>
<text x="108.5" y="139.4">4</text>
<text x="108.5" y="142">5</text>
<text x="121.2" y="139.4">3</text>
<text x="121.2" y="142">6</text>
<text x="108.5" y="144.5">2</text>
<text x="121.2" y="144.5">1</text>
<text x="164.4" y="156">3</text>
<text x="168.7" y="153.7" transform="rotate(-90 168.7 153.7)">6</text>
<text x="106" y="159.8">3</text>
<text x="123.8" y="159.8">5</text>
<text x="164.4" y="161">4</text>
<text x="177.1" y="158.5">1</text>
<text x="106" y="162.3">1</text>
<text x="106" y="164.8">6</text>
<text x="123.8" y="164.8">2</text>
<text x="123.8" y="162.3">4</text>
<text x="168.7" y="165.2" transform="rotate(-90 168.7 165.2)">2</text>
<text x="171.2" y="164.5" transform="rotate(-90 171.2 164.5)">5</text>
</g>
<g font-size="1.4" fill="#006464">
<text x="80.9" y="36.3">10K</text>
<text x="80.9" y="46.5">10K</text>
<text x="55.3" y="55.2" transform="rotate(-90 55.3 55.2)">5.1K</text>
<text x="60.4" y="55.2" transform="rotate(-90 60.4 55.2)">5.1K</text>
<text x="104.9" y="74.8" transform="rotate(-90 104.9 74.8)">1K</text>
<text x="150.6" y="75.5" transform="rotate(-90 150.6 75.5)">9.1K</text>
<text x="150.6" y="82.4" transform="rotate(-90 150.6 82.4)">1K</text>
<text x="233.1" y="85.7" transform="rotate(-90 233.1 85.7)">1</text>
<text x="215.1" y="111.2">470</text>
<text x="219" y="111.2">Ohm</text>
<text x="223.4" y="111.2">@ 100</text>
<text x="229.7" y="111.2">MHz</text>
<text x="47.7" y="123.3" transform="rotate(-90 47.7 123.3)">0.1</text>
<text x="185.6" y="126.5">10</text>
<text x="47.7" y="133.2" transform="rotate(-90 47.7 133.2)">10</text>
<text x="185.6" y="134.1">10</text>
<text x="49.2" y="164.6">510</text>
</g>
</svg>
